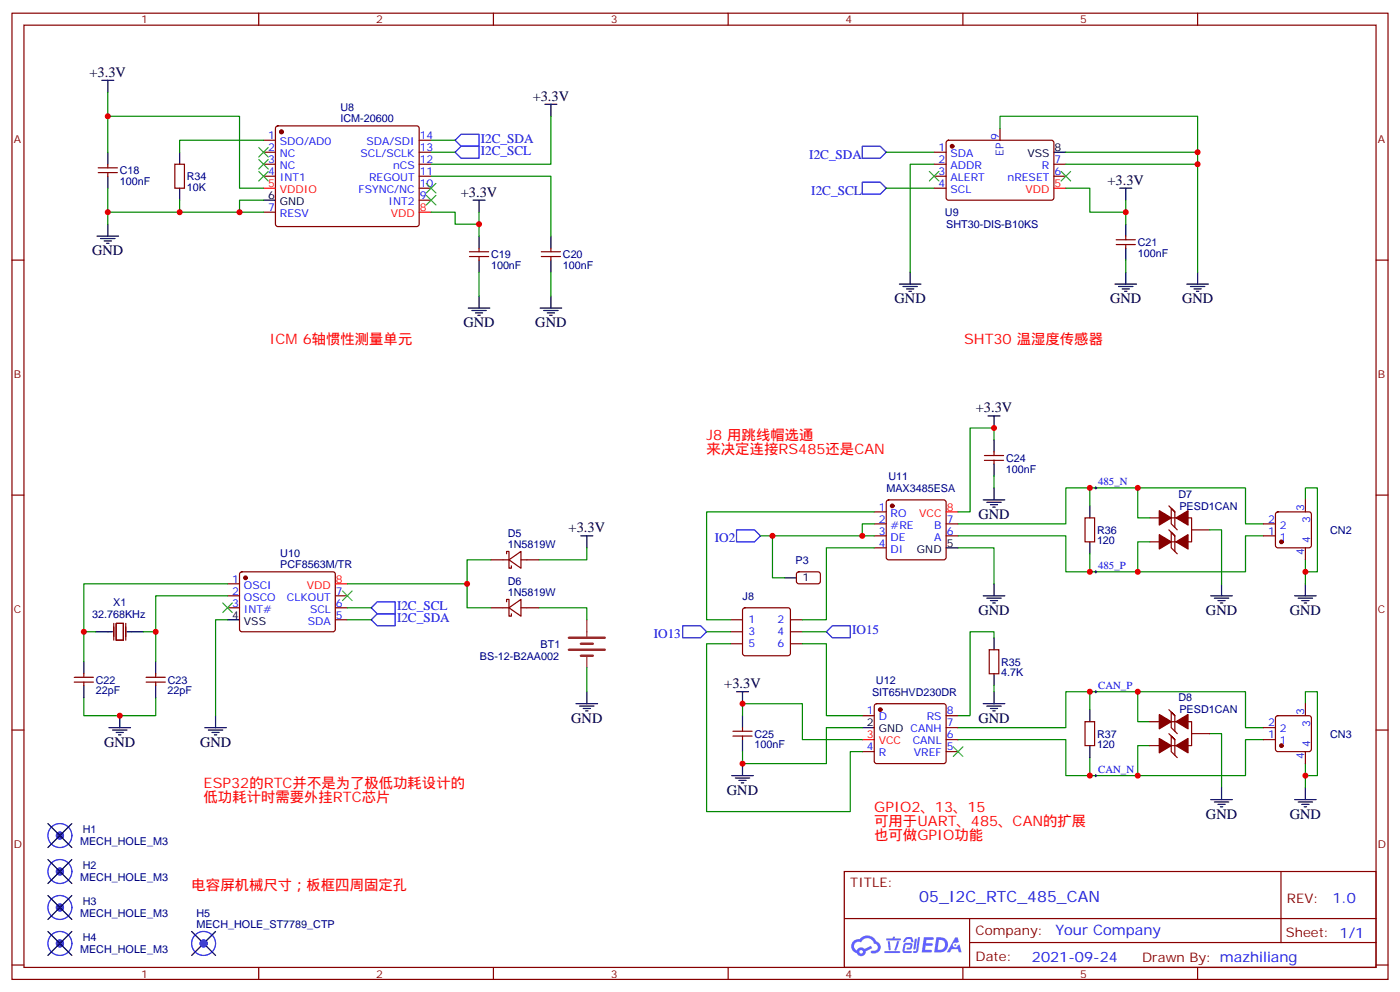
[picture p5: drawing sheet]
<svg xmlns="http://www.w3.org/2000/svg" width="412mm" height="292mm" viewBox="0 0 412 292" stroke-linecap="round" stroke-linejoin="round" font-family="sans-serif">
<g fill="none" stroke="#870000" stroke-width=".35">
<path d="M3.5 3.9h405.4v284.3h-405.4zM7.1 7.4h398.2v277.3h-398.2zM76.2 3.9v3.5M145.3 3.9v3.5M214.5 3.9v3.5M283.6 3.9v3.5M352.8 3.9v3.5M3.5 76.6h3.6M405.3 76.6h3.6M3.5 145.7h3.6M405.3 145.7h3.6M3.5 214.8h3.6"/>
<path d="M405.3 214.8h3.6M248.7 256.5h156.6v28.2h-156.6zM377.3 256.5v20.9M248.7 270.3h156.5M285.6 277.4h119.6M285.6 270.3v14.1M3.5 284h3.6M76.2 284.7v3.5M145.3 284.7v3.5M214.5 284.7v3.5M283.6 284.7v3.5M352.8 284.7v3.5"/>
<path d="M405.3 284h3.6"/>
</g>
<g fill="#5487ff">
<path d="M272.1 275.8h2.6l.3 .2-.1 .6h-2l-.1 .9h1.6l.4 .4-.4 .4h-1.7l-.2 1.2 1.8 .1 .3 .3-.2 .3-2.9 .1z"/>
<path d="M281.4 275.9h.7l.4 1.3-.7 .3a.74 .74 0 0 0-1.1 .3 .74 .74 0 0 0 .5 1 .74 .74 0 0 0 .9-.6l.5-.3 .7 2.3h-.9l-.2-.9h-1.9l-.5 .9h-.9z"/>
<path d="M269.5 276.2h.6l-.4 3a.31 .31 0 0 1-.3 .2 .31 .31 0 0 1-.3-.3z"/>
<path d="M270.4 275.8h.6l-.5 3.9a.89 .89 0 0 1-.7 .7 .89 .89 0 0 1-.9-.3l1-.4z"/>
<path d="M266.8 275.9l.6-.2 1.2 .2 .5 1.2-.6 .2-.4-1-1 .2a.95 .95 0 0 1-1 .8l-.1-.2z"/>
<path d="M266.4 277.6l1.8-.2a1.04 1.04 0 0 1 .6 1.1 1.04 1.04 0 0 1-.8 .9h-.7a.29 .29 0 0 1-.3-.3 .29 .29 0 0 1 .3-.2l.7-.1 .2-.8-1.4 .1-.4 1.7 1.9 .1a.29 .29 0 0 1 .3 .3 .29 .29 0 0 1-.3 .3l-2-.1-.4-.2 .2-2.1z"/>
<path d="M260.5 279.9h4.4a.3 .3 0 0 1 .3 .3 .3 .3 0 0 1-.3 .3h-4.3z"/>
<path d="M264.3 276.9h.6l-.5 1.7a1.02 1.02 0 0 1-.7 1.2l-.2-.3z"/>
<path d="M261.5 277h.6l.3 2.4-.3 .3-.3-.2z"/>
<path d="M261.1 276.2h1.9l.2-.6h.5l-.1 .6h1.5a.29 .29 0 0 1 .3 .3 .29 .29 0 0 1-.3 .2h-3.9z"/>
<path d="M275.8 275.8l-.6 4.5h1.4a2.27 2.27 0 0 0 2.7-2.3 2.27 2.27 0 0 0-2.7-2.2zM276.6 276.6a1.5 1.5 0 0 1 1.8 1.5 1.5 1.5 0 0 1-1.9 1.4h-.3z"/>
<path d="M251.4 277a2.09 2.09 0 0 0 1 3.5 1.37 1.37 0 0 0 1.5 .9 1.37 1.37 0 0 0 1.1-1.4l2-1-.5-.7-1.8 .9a1.4 1.4 0 0 0-2.3 .5 1.32 1.32 0 0 1-.6-1.9 1.32 1.32 0 0 1 1.9-.5 2.02 2.02 0 0 1 2-1.2 2.02 2.02 0 0 1 1.8 1.6 1.09 1.09 0 0 1 1.1 1.4 1.09 1.09 0 0 1-1.6 .7 .41 .41 0 0 0-.5 .3 .41 .41 0 0 0 .4 .5 1.89 1.89 0 0 0 2.4-1.2 1.89 1.89 0 0 0-1.2-2.4 2.98 2.98 0 0 0-5-.7l-1 .2zM253.2 280.1a.52 .52 0 0 1 1 0 .52 .52 0 0 1-1 0z"/>
<circle cx="281.4" cy="278.1" r=".28"/>
</g>
<g fill="none" stroke="#00f" stroke-width=".35">
<path d="M134.1 41.3l1.7-1.8h5.3v3.5h-5.3zM134.1 44.8l1.7-1.8h5.3v3.6h-5.3zM254 43h5.3l1.8 1.8-1.8 1.8h-5.3zM254 53.6h5.3l1.8 1.8-1.8 1.8h-5.3zM217 155.9h5.2l1.8 1.8-1.8 1.8h-5.2zM109.4 178.9l1.7-1.8h5.3v3.5h-5.3zM109.4 182.4l1.7-1.8h5.3v3.5h-5.3zM201.1 184.1h5.3l1.7 1.8-1.7 1.8h-5.3zM243.4 185.9l1.8-1.8h5.3v3.6h-5.3z"/>
<circle cx="17.6" cy="245.9" r="3.5"/>
<circle cx="17.6" cy="256.5" r="3.5"/>
<circle cx="17.6" cy="277.6" r="3.5"/>
<circle cx="17.6" cy="267.1" r="3.5"/>
<circle cx="60" cy="277.6" r="3.5"/>
</g>
<g fill="#870000" stroke="#870000" stroke-width=".35">
<path d="M346.4 152.4l3.6-2.1v4.2z"/>
<path d="M346.4 159.5l3.6-2.2v4.3z"/>
<path d="M341.5 157.3l3.5 2.2-3.5 2.1z"/>
<path d="M341.5 150.3l3.5 2.1-3.5 2.1z"/>
<path d="M346.4 212.4l3.6-2.1v4.2z"/>
<path d="M346.4 219.4l3.6-2.1v4.2z"/>
<path d="M341.5 217.3l3.5 2.1-3.5 2.1z"/>
<path d="M341.5 210.3l3.5 2.1-3.5 2.1z"/>
<circle cx="82.9" cy="38.8" r=".53"/>
<circle cx="280.5" cy="43" r=".53"/>
<circle cx="72.3" cy="170" r=".53"/>
<circle cx="262.8" cy="148.9" r=".53"/>
<circle cx="259.3" cy="208.8" r=".53"/>
<circle cx="377.5" cy="159.5" r=".53"/>
<circle cx="377.5" cy="219.4" r=".53"/>
</g>
<g fill="none" stroke="#870000" stroke-width=".35">
<path d="M81.4 37.2l.4-.2h41l.5 .2 .2 .5-.1 28.5-.6 .5-41.2-.1-.5-.6v-28.3zM294.6 37.7v3.6M28.9 50.8h5.7M28.9 49.4h5.7M31.7 48.3v1.1M31.7 50.8v1.1M51.5 48.3h2.8v7.1h-2.8zM77.6 41.3h3.5M77.6 44.8h3.5M77.6 48.3h3.5M77.6 51.9h3.5M123.5 41.3h3.5"/>
<path d="M123.5 44.8h3.5M123.5 48.3h3.5M123.5 51.9h3.5M123.5 58.9h3.5M123.5 55.4h3.5M275.2 44.8h3.5M275.2 48.3h3.5M275.2 51.9h3.5M275.2 55.4h3.5M278.9 41.5l.5-.2h30.6l.4 .7v16.5l-.7 .4-30.6-.1-.4-.6v-16.2zM310.4 48.3h3.6M310.4 51.9h3.6"/>
<path d="M77.6 62.4h3.5M138.3 75.5h5.6M138.3 74.1h5.6M141.1 73v1.1M141.1 75.5v1.1M159.5 75.5h5.6M159.5 74.1h5.6M162.3 73v1.1M162.3 75.5v1.1M328.8 72h5.6M328.8 70.6h5.6M331.6 69.5v1.1"/>
<path d="M331.6 72v1M290 135.5h5.6M290 134.1h5.6M292.8 133v1.1M292.8 135.5v1M257.5 150.6h3.6M257.5 154.2h3.6M257.5 157.7h3.6M261.3 147.3l.5-.2h16.2l.5 .2 .2 .5v16.2l-.2 .5-.5 .2h-16.2l-.5-.2-.2-.5v-16.2zM278.7 154.2h3.5M278.7 157.7h3.5M319.6 152.4h2.8v7.1h-2.8z"/>
<path d="M338.7 152.4h12.3v7.1h-7.4M338.7 159.5h5.3M344.3 148.9l.7 .7v4.6l1.1 1M344.3 155.9l.7 .7v4.6l1.1 1.1M346.1 150.6l-1.1-1 1.1 1v4.6l.7 .7M346.1 157.7l-1.1-1.1 1.1 1.1v4.6l.7 .7M351 155.9h5.3M372.2 154.2h3.5M372.2 157.7h3.5M375.9 150.8l.5-.2h9.2l.5 .2 .2 .5v9.2l-.2 .5-.5 .2h-9.2l-.5-.2-.2-.5v-9.2zM384.5 147.1v3.5M67 171.8h3.6"/>
<path d="M67 175.3h3.6M67 178.9h3.6M70.8 168.5l.5-.2h27l.5 .7-.1 16.5-.6 .4-27.1-.1-.4-.6v-16.2zM98.8 175.3h3.5M98.8 178.9h3.5M144.6 178.9h5.3M144.6 164.7h5.3M149.2 163v-.7h.7v4.9h.7v-.7M149.2 177.1v-.7h.7v4.9h.7v-.7M149.9 164.7l3.6-2.4v4.9zM149.9 178.9l3.6-2.5v4.9zM153.5 178.9h5.2"/>
<path d="M153.5 164.7h5.2M219 179.1l.4-.2h12.7l.5 .2 .2 .5v12.7l-.2 .5-.5 .2h-12.7l-.5-.3-.2-.4v-12.7zM234.8 168.5l.5-.2h5.9l.5 .7-.1 2.4-.7 .4-5.9-.1-.4-.6v-2.1zM257.5 161.2h3.6M384.5 161.2v3.5M21.9 199.3h5.6M24.7 198.3v1M33.5 183.4v5M34.2 183.4h2.1v5h-2.1zM37 183.4v5M43 199.3h5.7M45.9 198.3v1"/>
<path d="M98.8 182.4h3.5M215.2 182.4h3.5M215.2 185.9h3.5M215.2 189.4h3.5M232.8 182.4h3.6M232.8 185.9h3.6M232.8 189.4h3.6M291.4 191.2h2.8v7.1h-2.8zM21.9 200.7h5.6M24.7 200.7v1.1M43 200.7h5.7M45.9 200.7v1.1"/>
<path d="M215.9 216.6h5.6M215.9 215.2h5.6M218.7 214.1v1.1M218.7 216.6v1.1M254 210.6h3.5M257.8 207.3l.4-.2h19.8l.5 .2 .2 .5v16.2l-.2 .5-.5 .2h-19.8l-.5-.2-.2-.5v-16.2zM278.7 210.6h3.5M278.7 214.1h3.5M278.7 217.7h3.5M319.6 212.4h2.8v7h-2.8zM338.7 212.4h12.3v7h-7.4M338.7 219.4h5.3"/>
<path d="M344.3 208.8l.7 .7v4.6l1.1 1.1M344.3 215.9l.7 .7v4.6l1.1 1M346.1 210.6l-1.1-1.1 1.1 1.1v4.6l.7 .7M346.1 217.7l-1.1-1.1 1.1 1.1v4.5l.7 .8M351 215.9h5.3M372.2 214.1h3.5M372.2 217.7h3.5M375.9 210.8l.5-.2h9.2l.5 .2 .2 .5v9.2l-.2 .5-.5 .2h-9.2l-.5-.2-.2-.5v-9.2zM384.5 207.1v3.5M254 221.2h3.5M278.7 221.2h3.5M384.5 221.2v3.5"/>
</g>
<path d="M77.6 55.4h3.5M310.4 55.4h3.6M123.5 62.4h3.5M278.7 150.6h3.5M98.8 171.8h3.5M254 217.7h3.5" fill="none" stroke="#f00" stroke-width=".35"/>
<g fill="none" stroke="#000" stroke-width=".35">
<path d="M30 23.6h3.5M31.7 23.6v3.6M160.5 30.7h3.5M162.3 30.7v3.5M31.7 44.8v3.5M31.7 51.9v3.5M52.9 44.8v3.5M52.9 55.4v3.5M77.6 58.9h3.5M139.3 58.9h3.6M141.1 58.9v3.5M310.4 44.8h3.6"/>
<path d="M329.8 55.4h3.6M331.6 55.4v3.5M28.6 69.5h6.3M29.6 70.2h4.3M30.7 70.9h2.1M31.4 71.6h.7M31.7 66v3.5M141.1 69.5v3.5M141.1 76.6v3.5M162.3 69.5v3.5M162.3 76.6v3.5M331.6 66v3.5"/>
<path d="M331.6 73v3.6M137.9 90.7h6.4M139 91.4h4.2M140.1 92.1h2.1M140.8 92.8h.7M141.1 87.1v3.6M159.1 90.7h6.4M160.2 91.4h4.2M161.2 92.1h2.1M161.9 92.8h.7M162.3 87.1v3.6M264.9 83.6h6.4"/>
<path d="M266 84.3h4.2M267.1 85h2.1M267.8 85.7h.7M268.1 80.1v3.5M328.4 83.6h6.4M329.5 84.3h4.2M330.6 85h2.1M331.3 85.7h.7M331.6 80.1v3.5M349.6 83.6h6.4M350.7 84.3h4.2M351.7 85h2.1"/>
<path d="M352.4 85.7h.7M352.8 80.1v3.5M291 122.4h3.6M292.8 122.4v3.5M292.8 129.5v3.5M292.8 136.5v3.6M171.1 157.7h3.5M172.9 157.7v3.5M289.6 147.1h6.4M290.7 147.8h4.2M291.7 148.5h2.2M292.5 149.2h.7"/>
<path d="M292.8 143.6v3.5M321 148.9v3.5M321 159.5v3.5M231.1 170h3.5M278.7 161.2h3.5M289.6 175.3h6.4M290.7 176h4.2M291.7 176.7h2.2M292.5 177.4h.7M292.8 171.8v3.5M356.7 175.3h6.3M357.7 176h4.2"/>
<path d="M358.8 176.7h2.1M359.5 177.4h.7M359.8 171.8v3.5M381.4 175.3h6.3M382.4 176h4.2M383.5 176.7h2.1M384.2 177.4h.7M384.5 171.8v3.5M24.7 194.7v3.6M28.2 185.9h5M37.4 185.9h4.9M45.9 194.7v3.6"/>
<path d="M67 182.4h3.6M292.8 187.7v3.5M292.8 198.3v3.5M24.7 201.8v3.5M32.1 214.1h6.4M33.2 214.8h4.2M34.2 215.5h2.1M34.9 216.3h.7M35.3 210.6v3.5M45.9 201.8v3.5M60.3 214.1h6.4M61.4 214.8h4.2"/>
<path d="M62.4 215.5h2.2M63.1 216.3h.8M63.5 210.6v3.5M169.7 207.1h6.3M170.7 207.8h4.3M171.8 208.5h2.1M172.5 209.2h.7M172.9 203.6v3.5M217 203.6h3.5M218.7 203.6v3.5M218.7 210.6v3.5M218.7 217.7v3.5"/>
<path d="M254 214.1h3.5M289.6 207.1h6.4M290.7 207.8h4.2M291.7 208.5h2.2M292.5 209.2h.7M292.8 203.6v3.5M321 208.8v3.6M321 219.4v3.6M215.5 228.2h6.4M216.6 229h4.2M217.7 229.7h2.1M218.4 230.4h.7"/>
<path d="M218.7 224.7v3.5M356.7 235.3h6.3M357.7 236h4.2M358.8 236.7h2.1M359.5 237.4h.7M359.8 231.8v3.5M381.4 235.3h6.3M382.4 236h4.2M383.5 236.7h2.1M384.2 237.4h.7M384.5 231.8v3.5M14.1 242.4l7.1 7"/>
<path d="M14.1 252.9l7.1 7.1M21.2 242.4l-7.1 7M21.2 252.9l-7.1 7.1M14.1 263.5l7.1 7.1M14.1 274.1l7.1 7.1M21.2 263.5l-7.1 7.1M21.2 274.1l-7.1 7.1M56.4 274.1l7.1 7.1M63.5 274.1l-7.1 7.1"/>
</g>
<g fill="none" stroke="#3c3" stroke-width=".35">
<path d="M76.2 43.4l2.8 2.8M76.2 46.9l2.8 2.8M76.2 50.4l2.8 2.9M79 43.4l-2.8 2.8M79 46.9l-2.8 2.8M79 50.4l-2.8 2.9M125.6 57.5l2.8 2.8M125.6 54l2.8 2.8M128.4 57.5l-2.8 2.8M128.4 54l-2.8 2.8M273.8 50.4l2.8 2.9M276.6 50.4l-2.8 2.9"/>
<path d="M312.6 50.4l2.8 2.9M315.4 50.4l-2.8 2.9M65.6 177.4l2.8 2.9M68.4 177.4l-2.8 2.9M100.9 173.9l2.8 2.8M103.7 173.9l-2.8 2.8M280.8 219.8l2.8 2.8M283.6 219.8l-2.8 2.8"/>
</g>
<g fill="none" stroke="#008700" stroke-width=".35">
<path d="M31.7 34.2h38.9v21.2h7M31.7 27.2v17.6M162.3 34.2v14.1h-35.3M294.6 37.7v-3.5h58.2v10.6M31.7 55.4v10.6M52.9 58.9v3.5M77.6 58.9h-7v3.5h7M77.6 41.3h-24.7v3.5M127 51.9h35.3v17.6M127 41.3h7.1M127 44.8h7.1M261.1 44.8h14.1"/>
<path d="M261.1 55.4h14.1M275.2 48.3h-7.1v31.8M314 55.4h7v7h10.6M314 44.8h38.8v35.3M314 48.3h38.8M331.6 58.9v7.1M31.7 62.4h38.9M127 62.4h7.1v3.6h7M141.1 62.4v7.1M331.6 76.6v3.5M141.1 80.1v7M162.3 80.1v7"/>
<path d="M292.8 129.5v-3.6h-7v24.7h-3.6M224 157.7h33.5M227.5 157.7v12.3h3.6M257.5 150.6h-49.4v31.8h7.1M257.5 154.2h-3.5v3.5M282.2 154.2h31.8v-10.6h52.9v10.6h5.3M282.2 157.7h31.8v10.6h52.9v-10.6h5.3M292.8 140.1v3.5M321 143.6v5.3M335.1 143.6v8.8h3.6M338.7 159.5h-3.6v8.8M356.3 155.9h3.5v15.9"/>
<path d="M384.5 147.1v-3.5h3.6v24.7h-3.6v-3.6M67 175.3h-21.1v19.4M67 171.8h-42.3v22.9M102.3 171.8h35.3M102.3 178.9h7.1M144.6 164.7h-7v14.2h7M158.7 178.9h14.2v3.5M172.9 161.2v3.5h-14.2M257.5 161.2h-14.1v21.2h-7M282.2 161.2h10.6v10.6M321 163v5.3M384.5 168.3v3.5"/>
<path d="M24.7 185.9h3.5M42.3 185.9h3.6M67 182.4h-3.5v28.2M102.3 182.4h7.1M172.9 196.5v7.1M208.1 185.9h7.1M215.2 189.4h-7.1v49.4h42.4v-17.6h3.5M236.4 189.4h7v21.2h10.6M236.4 185.9h7M292.8 187.7v-1.8h-7v24.7h-3.6M24.7 205.3v5.3h21.2v-5.3M218.7 210.6v-3.5h17.7v10.6h17.6"/>
<path d="M254 214.1h-10.6v10.6h-24.7v-3.5M282.2 217.7h31.8v10.5h7v-5.2M292.8 201.8v1.8M321 203.6h14.1v8.8h3.6M321 208.8v-5.2h-7v10.5h-31.8M335.1 203.6h31.8v10.5h5.3M338.7 219.4h-3.6v8.8h-14.1M356.3 215.9h3.5v15.9M372.2 217.7h-5.3v10.5h-31.8M384.5 207.1v-3.5h3.6v24.6h-3.6v-3.5M384.5 228.2v3.6"/>
</g>
<path d="M167.6 187.7h10.6M167.6 191.2h10.6M171.1 189.4h3.5M171.1 193h3.5" fill="none" stroke="#8c2424" stroke-width=".71"/>
<path d="M172.9 182.4v4.9M172.9 193v3.5" fill="none" stroke="#8c2424" stroke-width=".35"/>
<g fill="none" stroke="#00f" stroke-width="1.8">
<circle cx="17.6" cy="245.9" r=".35"/>
<circle cx="17.6" cy="256.5" r=".35"/>
<circle cx="17.6" cy="267.1" r=".35"/>
<circle cx="17.6" cy="277.6" r=".35"/>
<circle cx="60" cy="277.6" r=".35"/>
</g>
<path d="M322.4 143.6h.7M322.8 143.2v.7M322.4 168.3h.7M322.8 167.9v.7M322.4 203.6h.7M322.8 203.2v.7M322.4 228.2h.7M322.8 227.9v.7" fill="none" stroke="#000" stroke-width=".29"/>
<g fill="#c00">
<circle cx="70.6" cy="62.4" r=".88"/>
<circle cx="31.8" cy="62.4" r=".88"/>
<circle cx="52.9" cy="62.4" r=".88"/>
<circle cx="31.8" cy="34.2" r=".88"/>
<circle cx="141.1" cy="66" r=".88"/>
<circle cx="331.6" cy="62.4" r=".88"/>
<circle cx="352.8" cy="48.3" r=".88"/>
<circle cx="352.8" cy="44.8" r=".88"/>
<circle cx="24.7" cy="185.9" r=".88"/>
<circle cx="45.9" cy="185.9" r=".88"/>
<circle cx="35.3" cy="210.6" r=".88"/>
<circle cx="137.6" cy="171.8" r=".88"/>
<circle cx="254" cy="157.7" r=".88"/>
<circle cx="321" cy="143.6" r=".88"/>
<circle cx="321" cy="168.3" r=".88"/>
<circle cx="335.1" cy="143.6" r=".88"/>
<circle cx="335.1" cy="168.3" r=".88"/>
<circle cx="384.5" cy="168.3" r=".88"/>
<circle cx="292.8" cy="125.9" r=".88"/>
<circle cx="218.7" cy="207.1" r=".88"/>
<circle cx="218.7" cy="224.7" r=".88"/>
<circle cx="384.5" cy="228.2" r=".88"/>
<circle cx="321" cy="203.6" r=".88"/>
<circle cx="321" cy="228.2" r=".88"/>
<circle cx="335.1" cy="203.6" r=".88"/>
<circle cx="335.1" cy="228.2" r=".88"/>
<circle cx="227.5" cy="157.7" r=".88"/>
</g>
<text font-size="4.6" fill="#00f" x="270.8" y="265.5">05_I2C_RTC_485_CAN</text>
<g font-size="4.2">
<text x="26.4" y="22.6">+3.3V</text>
<text x="156.9" y="29.7">+3.3V</text>
<text x="135.7" y="57.9">+3.3V</text>
<text x="326.2" y="54.4">+3.3V</text>
<text x="27.2" y="75.1">GND</text>
<text x="263.5" y="89.3">GND</text>
<text x="327" y="89.3">GND</text>
<text x="348.2" y="89.3">GND</text>
<text x="136.5" y="96.3">GND</text>
<text x="157.7" y="96.3">GND</text>
<text x="287.4" y="121.4">+3.3V</text>
<text x="288.2" y="152.8">GND</text>
<text x="167.5" y="156.7">+3.3V</text>
<text x="288.2" y="181">GND</text>
<text x="355.2" y="181">GND</text>
<text x="379.9" y="181">GND</text>
<text x="213.4" y="202.5">+3.3V</text>
<text x="168.3" y="212.7">GND</text>
<text x="288.2" y="212.7">GND</text>
<text x="30.7" y="219.8">GND</text>
<text x="58.9" y="219.8">GND</text>
<text x="214.1" y="233.9">GND</text>
<text x="355.2" y="240.9">GND</text>
<text x="379.9" y="240.9">GND</text>
</g>
<g font-size="4.2" fill="#f00">
<text x="79.4" y="101.2">ICM 6轴惯性测量单元</text>
<text x="284" y="101.2">SHT30 温湿度传感器</text>
<text x="208.1" y="129.5">J8 用跳线帽选通</text>
<text x="208.1" y="133.7">来决定连接RS485还是CAN</text>
<text x="60" y="231.8">ESP32的RTC并不是为了极低功耗设计的</text>
<text x="60" y="236">低功耗计时需要外挂RTC芯片</text>
<text x="257.5" y="238.8">GPIO2、13、15</text>
<text x="257.5" y="243.1">可用于UART、485、CAN的扩展</text>
<text x="257.5" y="247.3">也可做GPIO功能</text>
<text x="56.4" y="261.8">电容屏机械尺寸；板框四周固定孔</text>
</g>
<g font-size="4.2" fill="#00f">
<text x="392.5" y="265.7">1.0</text>
<text x="310.9" y="275.3">Your Company</text>
<text x="304" y="283.1">2021-09-24</text>
</g>
<g font-size="3.9" fill="#00f">
<text x="141.6" y="42">I2C_SDA</text>
<text x="141.6" y="45.6">I2C_SCL</text>
<text x="238.4" y="46.7">I2C_SDA</text>
<text x="239" y="57.2">I2C_SCL</text>
<text x="210.6" y="159.4">IO2</text>
<text x="116.9" y="179.6">I2C_SCL</text>
<text x="116.9" y="183.1">I2C_SDA</text>
<text x="192.6" y="187.7">IO13</text>
<text x="251" y="186.7">IO15</text>
</g>
<g font-size="3.9" fill="#800">
<text x="250.5" y="261.1">TITLE:</text>
<text x="379.1" y="265.7">REV:</text>
<text x="287.4" y="275.3">Company:</text>
<text x="378.7" y="275.9">Sheet: 1/1</text>
<text x="287.4" y="282.9">Date:</text>
<text x="336.4" y="283">Drawn By: mazhiliang</text>
</g>
<g font-size="3.2" fill="#800">
<text x="41.6" y="6.9">1</text>
<text x="110.8" y="6.9">2</text>
<text x="179.9" y="6.9">3</text>
<text x="249.1" y="6.9">4</text>
<text x="318.2" y="6.9">5</text>
<text x="4.1" y="42">A</text>
<text x="405.9" y="42">A</text>
<text x="4.1" y="111.1">B</text>
<text x="405.9" y="111.1">B</text>
<text x="4.1" y="180.3">C</text>
<text x="405.9" y="180.3">C</text>
<text x="4.1" y="249.4">D</text>
<text x="405.9" y="249.4">D</text>
<text x="41.6" y="287.7">1</text>
<text x="110.8" y="287.7">2</text>
<text x="179.9" y="287.7">3</text>
<text x="249.1" y="287.7">4</text>
<text x="318.2" y="287.7">5</text>
</g>
<g font-size="3.2" fill="#000080">
<text x="100.3" y="36">ICM-20600</text>
<text x="100.3" y="32.8">U8</text>
<text x="35.3" y="51.2">C18</text>
<text x="55" y="53">R34</text>
<text x="35.3" y="54.4">100nF</text>
<text x="55" y="56.2">10K</text>
<text x="278.4" y="63.6">U9</text>
<text x="278.7" y="67.1">SHT30-DIS-B10KS</text>
<text x="144.6" y="75.9">C19</text>
<text x="165.8" y="75.9">C20</text>
<text x="335.1" y="75.6">100nF</text>
<text x="335.1" y="72.4">C21</text>
<text x="144.6" y="79.1">100nF</text>
<text x="165.8" y="79.1">100nF</text>
<text x="296.3" y="135.9">C24</text>
<text x="261.7" y="141.2">U11</text>
<text x="296.3" y="139.1">100nF</text>
<text x="261.1" y="144.8">MAX3485ESA</text>
<text x="347.1" y="146.5">D7</text>
<text x="347.4" y="150">PESD1CAN</text>
<text x="149.6" y="158">D5</text>
<text x="149.6" y="161.2">1N5819W</text>
<text x="323.1" y="160.2">120</text>
<text x="323.1" y="157.1">R36</text>
<text x="391.8" y="157.3">CN2</text>
<text x="82.6" y="167.2">PCF8563M/TR</text>
<text x="82.6" y="164">U10</text>
<text x="234.4" y="165.9">P3</text>
<text x="149.6" y="172.1">D6</text>
<text x="33.3" y="178.3">X1</text>
<text x="149.6" y="175.3">1N5819W</text>
<text x="218.8" y="176.5">J8</text>
<text x="27.1" y="181.7">32.768KHz</text>
<text x="159.3" y="190.6">BT1</text>
<text x="141.4" y="194.1">BS-12-B2AA002</text>
<text x="294.9" y="195.9">R35</text>
<text x="28.2" y="201.2">C22</text>
<text x="49.4" y="201.2">C23</text>
<text x="258" y="201.2">U12</text>
<text x="294.9" y="199.1">4.7K</text>
<text x="28.2" y="204.3">22pF</text>
<text x="49.4" y="204.3">22pF</text>
<text x="256.9" y="204.7">SIT65HVD230DR</text>
<text x="347.1" y="206.4">D8</text>
<text x="347.4" y="210">PESD1CAN</text>
<text x="222.2" y="220.2">100nF</text>
<text x="222.3" y="217">C25</text>
<text x="323.1" y="220.2">120</text>
<text x="323.1" y="217.1">R37</text>
<text x="391.8" y="217.3">CN3</text>
<text x="24.4" y="245.2">H1</text>
<text x="23.6" y="248.8">MECH_HOLE_M3</text>
<text x="24.4" y="255.8">H2</text>
<text x="23.6" y="259.3">MECH_HOLE_M3</text>
<text x="23.6" y="269.9">MECH_HOLE_M3</text>
<text x="24.4" y="266.4">H3</text>
<text x="57.9" y="269.9">H5</text>
<text x="57.9" y="273">MECH_HOLE_ST7789_CTP</text>
<text x="23.6" y="280.5">MECH_HOLE_M3</text>
<text x="24.4" y="277">H4</text>
</g>
<g font-size="3.2" fill="#00f">
<text x="78.9" y="40.9">1</text>
<text x="123.6" y="40.9">14</text>
<text x="294.2" y="41.3" transform="rotate(-90 294.2 41.3)">9</text>
<text x="78.9" y="44.4">2</text>
<text x="78.9" y="48">3</text>
<text x="82.4" y="42.7">SDO/AD0</text>
<text x="82.4" y="46.2">NC</text>
<text x="106.2" y="46.2">SCL/SCLK</text>
<text x="108" y="42.7">SDA/SDI</text>
<text x="123.6" y="48">12</text>
<text x="123.6" y="44.4">13</text>
<text x="276.5" y="44.4">1</text>
<text x="276.5" y="48">2</text>
<text x="280" y="46.2">SDA</text>
<text x="295.6" y="45.9" transform="rotate(-90 295.6 45.9)">EP</text>
<text x="310.6" y="48">7</text>
<text x="78.9" y="51.5">4</text>
<text x="82.4" y="49.7">NC</text>
<text x="82.4" y="53.3">INT1</text>
<text x="108.7" y="53.3">REGOUT</text>
<text x="115.8" y="49.7">nCS</text>
<text x="123.6" y="51.5">11</text>
<text x="276.5" y="51.5">3</text>
<text x="280" y="49.7">ADDR</text>
<text x="280" y="53.3">ALERT</text>
<text x="296.8" y="53.3">nRESET</text>
<text x="306.9" y="49.7">R</text>
<text x="310.6" y="51.5">6</text>
<text x="105.6" y="56.8">FSYNC/NC</text>
<text x="123.6" y="58.6">9</text>
<text x="123.6" y="55">10</text>
<text x="276.5" y="55">4</text>
<text x="280" y="56.8">SCL</text>
<text x="78.9" y="62.1">7</text>
<text x="82.4" y="63.9">RESV</text>
<text x="114.5" y="60.3">INT2</text>
<text x="323.5" y="142.7">485_N</text>
<text x="258.9" y="150.3">1</text>
<text x="258.9" y="153.8">2</text>
<text x="262.4" y="152">RO</text>
<text x="262.4" y="155.6">#RE</text>
<text x="275.2" y="155.6">B</text>
<text x="278.9" y="153.8">7</text>
<text x="373.5" y="153.8">2</text>
<text x="377" y="155.6">2</text>
<text x="384.2" y="150.5" transform="rotate(-90 384.2 150.5)">3</text>
<text x="385.9" y="154" transform="rotate(-90 385.9 154)">3</text>
<text x="258.9" y="157.3">3</text>
<text x="258.9" y="160.9">4</text>
<text x="262.4" y="159.1">DE</text>
<text x="275.2" y="159.1">A</text>
<text x="278.9" y="157.3">6</text>
<text x="373.5" y="157.3">1</text>
<text x="377" y="159.1">1</text>
<text x="385.9" y="159.9" transform="rotate(-90 385.9 159.9)">4</text>
<text x="262.4" y="162.6">DI</text>
<text x="323.5" y="167.4">485_P</text>
<text x="384.2" y="163.4" transform="rotate(-90 384.2 163.4)">4</text>
<text x="68.4" y="171.4">1</text>
<text x="71.9" y="173.2">OSCI</text>
<text x="68.4" y="175">2</text>
<text x="68.4" y="178.5">3</text>
<text x="71.9" y="176.7">OSCO</text>
<text x="84.5" y="176.7">CLKOUT</text>
<text x="99" y="178.5">6</text>
<text x="99" y="175">7</text>
<text x="71.9" y="180.3">INT#</text>
<text x="90.7" y="183.8">SDA</text>
<text x="91.3" y="180.3">SCL</text>
<text x="99" y="182">5</text>
<text x="220.5" y="183.4">1</text>
<text x="229.1" y="183.4">2</text>
<text x="220.5" y="187">3</text>
<text x="220.5" y="190.5">5</text>
<text x="229.1" y="187">4</text>
<text x="229.1" y="190.5">6</text>
<text x="323.5" y="202.7">CAN_P</text>
<text x="255.3" y="210.3">1</text>
<text x="258.8" y="212">D</text>
<text x="273" y="212">RS</text>
<text x="278.9" y="210.3">8</text>
<text x="278.9" y="213.8">7</text>
<text x="373.5" y="213.8">2</text>
<text x="377" y="215.5">2</text>
<text x="384.2" y="210.4" transform="rotate(-90 384.2 210.4)">3</text>
<text x="385.9" y="213.9" transform="rotate(-90 385.9 213.9)">3</text>
<text x="255.3" y="220.8">4</text>
<text x="268.9" y="219.1">CANL</text>
<text x="278.9" y="217.3">6</text>
<text x="278.9" y="220.8">5</text>
<text x="373.5" y="217.3">1</text>
<text x="377" y="219.1">1</text>
<text x="385.9" y="219.9" transform="rotate(-90 385.9 219.9)">4</text>
<text x="258.8" y="222.6">R</text>
<text x="269.2" y="222.6">VREF</text>
<text x="323.5" y="227.4">CAN_N</text>
<text x="384.2" y="223.4" transform="rotate(-90 384.2 223.4)">4</text>
</g>
<g font-size="3.2">
<text x="302.6" y="46.2">VSS</text>
<text x="310.6" y="44.4">8</text>
<text x="78.9" y="58.6">6</text>
<text x="82.4" y="60.3">GND</text>
<text x="278.9" y="160.9">5</text>
<text x="270.1" y="162.6">GND</text>
<text x="236.4" y="171.1">1</text>
<text x="68.4" y="182">4</text>
<text x="71.9" y="183.8">VSS</text>
<text x="255.3" y="213.8">2</text>
<text x="258.8" y="215.5">GND CANH</text>
</g>
<g font-size="3.2" fill="#f00">
<text x="78.9" y="55">5</text>
<text x="82.4" y="56.8">VDDIO</text>
<text x="302.1" y="56.8">VDD</text>
<text x="310.6" y="55">5</text>
<text x="115.1" y="63.9">VDD</text>
<text x="123.6" y="62.1">8</text>
<text x="270.8" y="152">VCC</text>
<text x="278.9" y="150.3">8</text>
<text x="90.4" y="173.2">VDD</text>
<text x="99" y="171.4">8</text>
<text x="255.3" y="217.3">3</text>
<text x="258.8" y="219.1">VCC</text>
</g>
</svg>
